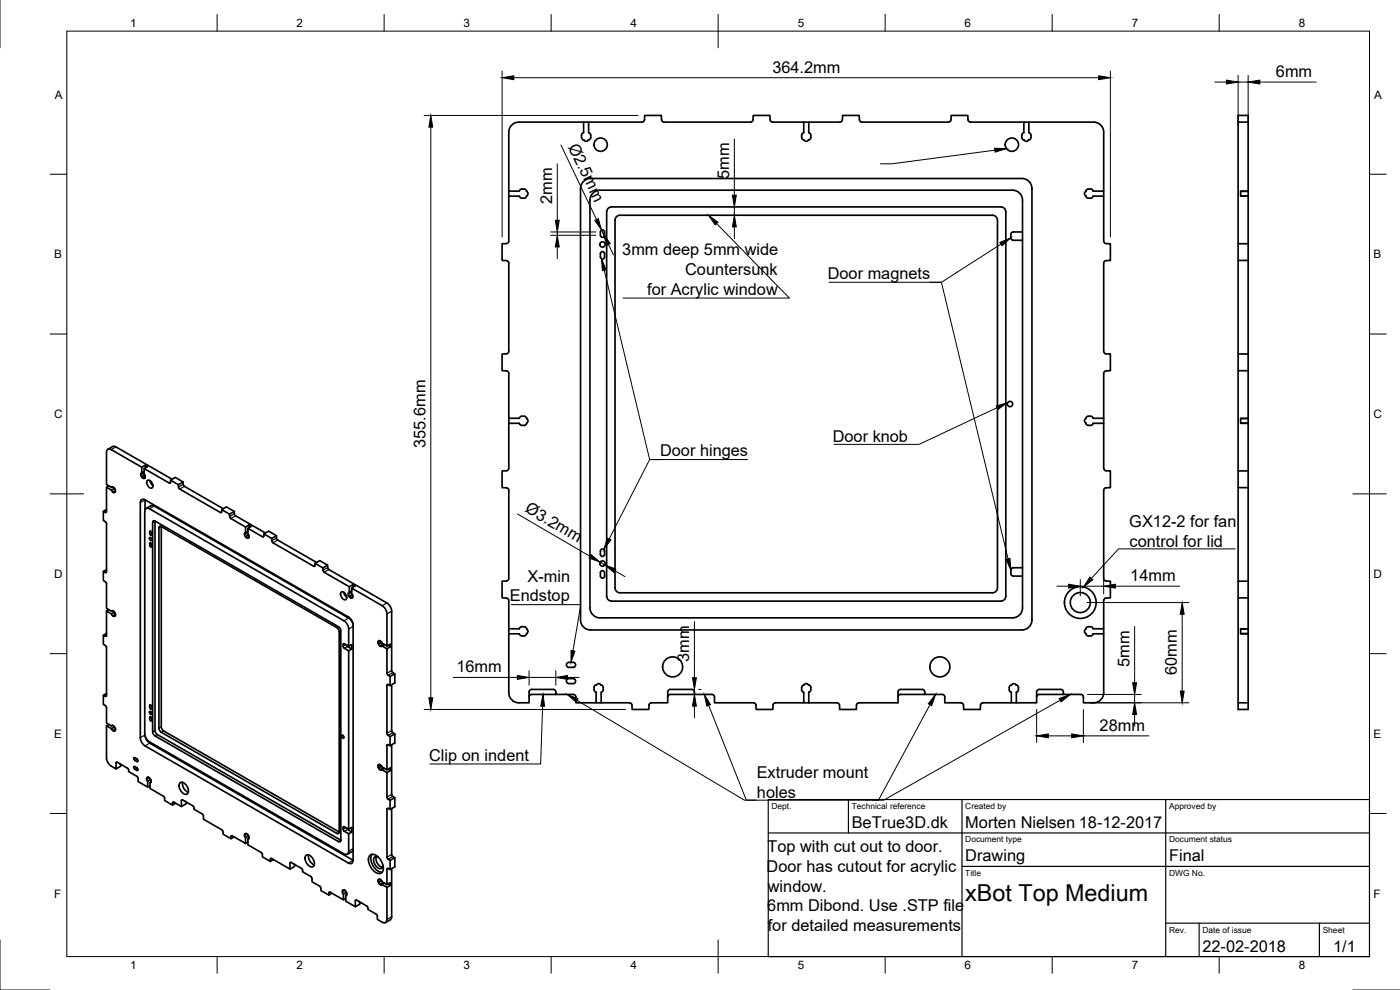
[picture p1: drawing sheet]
<svg xmlns="http://www.w3.org/2000/svg" width="420mm" height="297mm" viewBox="0 0 420 297" stroke-linecap="round" stroke-linejoin="round" font-family="sans-serif">
<!-- layer: Visible -->
<g fill="none" stroke="#000" stroke-width=".5">
<path d="M175.2 36.6h1.5M241.2 36.6h1.5M307.3 36.6h1.5M371.6 34.6h3v178.3h-3zM371.6 36.6h3M152.7 57.3v1.5M175.3 54.2l1.2-.6h.7h129.5a3 3 0 0 1 3 3v129.4a3 3 0 0 1-3 3h-129.5a3 3 0 0 1-3-3v-129.4a3 3 0 0 1 1.1-2.4zM178.2 57.7l1.2-.6h.7h123.8a3 3 0 0 1 3 3v9.5l-3.1 .1-.4 .6v1.3l.4 .4 3.1 .1v98.2l-3.1 .1-.4 .7v1.3l.4 .4h3.1v9.6a3 3 0 0 1-3 3h-123.8a3 3 0 0 1-3-3v-122.3a3 3 0 0 1 1.1-2.4zM331.2 57.3v1.5M372.3 57.4h2.3M372.3 58.8h2.3M374.6 57.3h-2.3v1.5h2.3"/>
<path d="M180.4 69.2l.4-.2 .5 .2 .1 1.4a.63 .63 0 0 1-.6 .6 .63 .63 0 0 1-.6-.6zM180.4 75.7l.4-.2 .5 .2 .1 1.4a.63 .63 0 0 1-.6 .6 .63 .63 0 0 1-.6-.6zM182.7 62.4l.9-.3h116.8a1.5 1.5 0 0 1 1.5 1.5v115.3a1.5 1.5 0 0 1-1.5 1.5h-116.8a1.5 1.5 0 0 1-1.5-1.5v-115.3zM184.9 65.2l1.2-.6h111.7a1.5 1.5 0 0 1 1.6 1.5v110.3a1.5 1.5 0 0 1-1.6 1.5h-111.7a1.5 1.5 0 0 1-1.5-1.5v-110.3zM306.9 69.6v2.5M371.6 73.1h3M371.6 78.1h3M371.6 106.2h3M371.6 111.2h3M32.4 134.8l1.6-.9 .8 .2 16.9 9.7M43.6 139.6v.8M152.7 125.5v1.5"/>
<path d="M331.2 125.5v1.5M372.3 125.6h2.3M372.3 126.9h2.3M374.6 125.5h-2.3v1.5h2.3M32 152.9l-1 .5M32.7 145.8l-.7 .4M33.5 147.1l-1.5-.9v7.3l-.2 .3-.8-.4v2.8l.8 .5 .2 .4v14.5l-.2 .2-.8-.3v2.7l.8 .5 .2 .5v7.3l1.5 .9M33.5 146.2l.3-.1 .7 .7M33.5 147l.6 .8 .4-.2M33.7 146.1l-.2 .1M34.4 146.5l-.9 .6M34.5 146.8v.1"/>
<path d="M34.5 146.9l.2 .4-.2 .3M34.6 147.5l-.1 .1M42.5 141.9l-.2 .2 .2 1M42.5 141.9v-1.7l-9.1-5.3a.87 .87 0 0 0-1-.1 .87 .87 0 0 0-.4 .9v9.7l1.5 .8M42.5 140.2l1.1-.6 .7 .4-1 .6M42.5 143.1h.1M42.6 143.1l.3 .4h.3M43.2 143.5h.1M43.3 141.5l-.8 .4M43.5 142.6l-1 .5M43.5 142.6l-.9 .5M43.5 150l61.1 35.1 1 1.1 .4 1.4v70.5"/>
<path d="M43.5 150v3M43.5 150a.87 .87 0 0 0-1-.1 .87 .87 0 0 0-.4 .9v70.5l.4 1.4 1 1.1 61.1 35.1a.87 .87 0 0 0 1 .1 .87 .87 0 0 0 .4-.9M43.5 150h.1M43.5 143.3l-.2 .2M43.6 143.3l-.4 .2M43.6 143.3l-.3 .2M43.6 143.3l-.3-1v-1.7l7.5 4.3h.3l.1-.8 2.3 1.3 .1 1 .3 .3 12.3 7.1h.3v-.9l2.4 1.4 .1 .9 .3 .4 4.4 2.5v1.7M43.7 152.7l.7-.2 .5 .1 58.3 33.7 1 1 .4 1.4v5.2l-1.4-.8-.2 .8 .3 .6 1.3 .8v53.5l-1.4-.8-.2 .8 .3 .6 1.3 .8v5.2a.87 .87 0 0 1-.4 .9 .87 .87 0 0 1-1-.1l-58.3-33.6-1-1.1-.5-1.4v-66.6zM43.9 152.6l1.6-.9 .8 .1 58.3 33.6 .9 .9 .4 .9M44.3 144.1a1.54 1.54 0 0 1 1.3 2.3 1.54 1.54 0 0 1-1.3-2.3zM45 159.4l.5 .3-.1 .9-.4-.3zM45 144.2l.4 1 .5 .5"/>
<path d="M46.5 156.3l55.1 31.7 .5 .6 .2 .7v62.8M46.5 156.3v62.9l.2 .7 .5 .5M46.5 156.3h-.5l-.2 .4v62.9l.2 .7 .5 .5 55.1 31.7 .5 .1 .2-.5M46.5 156.3h.1M48.4 158l52.7 30.3 .5 .5 .2 .7v60.1M48.4 158l-.5-.1-.2 .5v60.1l.2 .7 .5 .5 52.7 30.4h.5l.2-.5M48.4 158v60.1l.2 .7 .5 .5 52.7 30.3M51.2 144.1l1.4-.9 2.4 1.4v.9l.3 .4 11.7 6.7M55 144.6l-1.5 .8M66.5 152.9l1.5-.8 2.3 1.4 .1 .9 .3 .4 9 5.1M70.3 153.5l-1.4 .8M73.7 158.1l1.1-.6 .7 .4-1.1 .6"/>
<path d="M73.7 159.8l-.3 .3 .3 .9M74.4 159.4l-.7 .4M74.8 157.5v.8M371.6 141.3h3M371.6 146.3h3M32 170.9l-1 .6M44.9 161.3l.5 .2 .1 .6-.5-.1zM45 162.9l.5 .3-.1 1-.4-.4zM73.7 161v.1M73.7 161.1l.3 .4 .4-.1M74.4 161.4h.1M74.6 160.5l-.9 .5"/>
<path d="M74.6 160.5l-.9 .6M74.7 161.3l-.3 .1M74.7 161.2l-.3 .2M74.7 161.2l-.3-.9v-1.8l4.4 2.6 .3-.1 .1-.8 2.3 1.3 .1 1 .3 .4 12.3 7h.3v-.9l2.4 1.4 .1 .9 .3 .4 7.5 4.4v1.7M79.2 160.2l1.4-.8 2.4 1.3v1l.3 .3 11.7 6.8M83 160.7l-1.5 .8M94.5 169l1.5-.8 2.3 1.4 .1 .9 .3 .4 17.4 10 1 1.1 .4 1.4v17.8l.2 .4 .8 .6v2.7l-1.4 .8M98.3 169.6l-1.4 .8M102.5 177.6a1.54 1.54 0 0 1 1.3 2.3 1.54 1.54 0 0 1-1.3-2.3zM103.2 177.7l.2 .7 .7 .8M104.8 177.8l-.3 .2 .3 1M104.8 176.1l1.1-.7 .7 .4-1.1 .7"/>
<path d="M104.8 179h.1M104.9 179l.3 .4h.3M105.5 179.4h.1M105.5 177.4l-.7 .4M105.7 178.4l-.9 .6M105.8 178.5l-.9 .5M105.8 179.2l-.3 .2M105.8 179.1l-.3-.9v-1.7l9.2 5.2 1 1.1 .4 1.4v9.6l-1.5-.8-.6-.8M105.8 179.1l-.3 .3M105.9 175.4v.9M180.4 164.9l.4-.2 .5 .2 .1 1.4a.63 .63 0 0 1-.6 .7 .63 .63 0 0 1-.6-.7zM180.4 171.4l.4-.2 .5 .2 .1 1.4a.63 .63 0 0 1-.6 .7 .63 .63 0 0 1-.6-.7z"/>
<path d="M306.9 170.3v2.5M371.6 174.4h3M371.6 179.4h3M32 190l-1 .6M32.7 182.9l-.7 .4M33.5 184.2l-1.5-.9v7.4l-.2 .2-.8-.3v2.7l.8 .5 .2 .5v14.4l-.2 .3-.8-.4v2.7l.8 .6 .2 .4v4.6l1.5 .9M33.5 183.4a.85 .85 0 0 1 1.1 .8l-.1 .6M33.5 184.2l.6 .7 .4-.1M33.7 183.2l-.2 .2M34.4 183.7l-.9 .5M34.6 184.7l-.1 .1M104 193.5l.3 .5 1.3 .7-1 .6"/>
<path d="M104.6 193.9l1-.5v1.3M113.6 193.2l.4 .5 .4 .3 .2-.2M113.6 192.4l-.2 .3 .2 .5M113.9 192.2l-.3 .2M114 192.2l-.4 .2M114.5 192.7l-.9 .5M114.6 193.8l1.5 .9v7.3l.2 .5 .8 .5v2.7l-.8-.3-.2 .2v14.4l.2 .5 .8 .5v2.7l-.8-.3-.2 .2v7.4l-1.5-.9-.6-.7M115.3 193.4l-.7 .4M116.1 193.8l1.1-.6v.8l-1.1 .7M116.5 193.6l.7 .4M152.7 188.7v1.5M158 190.1l.3-.2a1.52 1.52 0 0 0-.7-1.8h-1.3l-.4 .6h-3.2l-.1-8.8-.3-.4-1.6-.1v-5l1.6-.1 .4-.7v-26.5l-.4-.7-1.6-.1v-5l1.6-.1 .4-.7v-13.5h3.2a1.22 1.22 0 0 0 1.1 .7 1.22 1.22 0 0 0 1-.7 .89 .89 0 0 0 0-1.5 1.22 1.22 0 0 0-1-.7 1.22 1.22 0 0 0-1.1 .7h-3.2v-13.5l-.4-.7-1.6-.1v-5l1.6-.1 .4-.7v-26.5l-.4-.6-1.6-.2v-5l1.6-.1 .4-.7v-13.5h3.2a1.22 1.22 0 0 0 1.1 .7 1.22 1.22 0 0 0 1-.7 .89 .89 0 0 0 0-1.5 1.22 1.22 0 0 0-1-.6 1.22 1.22 0 0 0-1.1 .6h-3.2v-17.7a3 3 0 0 1 3-3h19.5v3.2a1.22 1.22 0 0 0-.7 1.1 1.22 1.22 0 0 0 .7 1.1 .89 .89 0 0 0 1.5 0 1.22 1.22 0 0 0 .6-1.1 1.22 1.22 0 0 0-.6-1.1v-3.2h16l.7-.4 .1-1.6h5l.1 1.6 .7 .4h26l.6-.4 .1-1.6h5.1l.1 1.6 .7 .4h9.3v3.2a1.22 1.22 0 0 0-.7 1.1 1.22 1.22 0 0 0 .7 1.1 .89 .89 0 0 0 1.5 0 1.22 1.22 0 0 0 .7-1.1 1.22 1.22 0 0 0-.7-1.1v-3.2h9.7l.4-.4 .1-1.6h5l.1 1.6 .7 .4h25.9l.7-.4 .1-1.6h5.1l.1 1.6 .7 .4h16v3.2a1.22 1.22 0 0 0-.7 1.1 1.22 1.22 0 0 0 .7 1.1 .89 .89 0 0 0 1.5 0 1.22 1.22 0 0 0 .7-1.1 1.22 1.22 0 0 0-.7-1.1v-3.2h19.4a3 3 0 0 1 3 3v17.7h-3.1a1.22 1.22 0 0 0-1.1-.6 1.22 1.22 0 0 0-1.1 .6 .89 .89 0 0 0 0 1.5 1.22 1.22 0 0 0 1.1 .7 1.22 1.22 0 0 0 1.1-.7h3.1v13.5l.5 .7 1.5 .1v5l-1.5 .2-.5 .6v26.5l.5 .7 1.5 .1v5l-1.5 .1-.5 .7v13.5h-3.1a1.22 1.22 0 0 0-1.1-.7 1.22 1.22 0 0 0-1.1 .7 .89 .89 0 0 0 0 1.5 1.22 1.22 0 0 0 1.1 .7 1.22 1.22 0 0 0 1.1-.7h3.1v13.5l.5 .7 1.5 .1v5l-1.5 .1-.5 .7v26.5l.5 .7 1.5 .1v5l-1.5 .1-.4 .4-.1 8.8h-3.1a1.22 1.22 0 0 0-1.1-.7 1.22 1.22 0 0 0-1.1 .7l-.4 .7 .4 .7"/>
<path d="M158 190.1v.1a1.22 1.22 0 0 1-1 .6 1.22 1.22 0 0 1-1.1-.6h-3.2v17.7a3 3 0 0 0 3 3h3.1v-3.3l.2-.5 .5-.2h6.6l.6 .4 .1 1.1h5.6l.4 .7v1.8h6.1v-3.2a1.22 1.22 0 0 1-.7-1.1 1.22 1.22 0 0 1 .7-1.1 .89 .89 0 0 1 1.5 0 1.22 1.22 0 0 1 .7 1.1 1.22 1.22 0 0 1-.7 1.1v3.2h8.8l.4 .4 .1 1.6h5l.1-1.6 .4-.4h5.2v-3.3l.2-.5 .5-.2h6.6l.6 .4 .1 1.1h5.6l.4 .7v1.8h11.7l.7 .4 .1 1.6h5l.1-1.6 .4-.4h8.8v-3.2a1.22 1.22 0 0 1-.7-1.1 1.22 1.22 0 0 1 .7-1.1 .89 .89 0 0 1 1.5 0 1.22 1.22 0 0 1 .7 1.1 1.22 1.22 0 0 1-.7 1.1v3.2h8.8l.4 .4 .1 1.6h5l.1-1.6 .7-.4h11.7v-3.3l.2-.5 .6-.2h6.5l.7 .4v1.1h5.6l.4 .7v1.8h5.2l.4 .4 .1 1.6h5l.1-1.6 .4-.4h8.8v-3.2a1.22 1.22 0 0 1-.7-1.1 1.22 1.22 0 0 1 .7-1.1 .89 .89 0 0 1 1.5 0 1.22 1.22 0 0 1 .7 1.1 1.22 1.22 0 0 1-.7 1.1v3.2h6.1v-3.3l.2-.5 .6-.2h6.5l.7 .4v1.1h5.6l.4 .7v1.8a6 6 0 0 0 5-.7 3 3 0 0 0 1.1-2.3v-17.7h-3.1a1.22 1.22 0 0 1-1.1 .6 1.22 1.22 0 0 1-1.1-.6v-.1M170.2 199a2.49 2.49 0 0 1 2.1-.2l.4 .7-.2 .5a2.49 2.49 0 0 1-2.1 .2l-.4-.7zM331.2 188.7v1.5M372.3 188.7h2.3M372.3 190.1h2.3M374.6 188.7h-2.3v1.5h2.3M32 208.1l-1 .5M32.7 217.4l-.7 .4M33.5 218.6l-1.5-.8v9.6l.4 1.4a4.5 4.5 0 0 0 2.4 1.9v-1.8l.2-.2 3.3 1.8 .3 .4v.6l2.7 1.6 .1 1.4 2.9 1.7v-1.8M33.5 217.8l.3-.1 .7 .7M33.5 218.6l.6 .8 .4-.2M33.7 217.6l-.2 .2"/>
<path d="M34.4 218.1l-.9 .5M34.5 218.4h.1M34.5 218.4l.2 .5-.2 .3M34.6 219.1l-.1 .1M44.9 213.5l.5 .1 .1 .7-.5-.1zM45 211.5l.5 .3-.1 1-.4-.4zM45 215.1l.5 .3-.1 .9-.4-.3zM117.5 205.4v13.8l.2 .5 .8 .5v2.7l-1.4 .8M118.5 202.2l-1.4 .8M166.8 208.4h-7.3l-.5 .2-.2 .5M170.2 203.8a2.49 2.49 0 0 1 2.1-.1l.4 .7-.2 .5a2.49 2.49 0 0 1-2.1 .1l-.4-.6zM178.9 210.9h1.5"/>
<path d="M208.4 208.4h-7.3l-.5 .2-.2 .5M241.2 210.9h1.5M277.5 208.4h-7.2l-.6 .2-.2 .5M303.5 210.9h1.5M319.1 208.4h-7.2l-.6 .2-.2 .5M371.6 210.9h3M35.9 229.1h.1M36.3 229.3v.6l-1.5 .8M40.2 230l1 .5 .2 .6-1.1-.5zM41.1 227.7l.3 .4-.2 .4-.7-.3-.4-.7 .2-.2 .8 .4M43.5 220.8l.4 1 1 1.2 61.1 35.1M44.3 233.2l.1 .1"/>
<path d="M44.3 233.2l-.3 .3 .3 .9M44.4 233.3l.3-.1 .3 .4M44.5 233.2l-.1 .1M45 233.6v.1M45 234.8v1.8l4 2.3 .3 .3 .1 1 2.4 1.3 .2-.9 2.4 1.4v-1.8l.4-.2 3.1 1.8 .3 .4v.6l2.7 1.6 .2 1.4 5.5 3.2 .3 .3 .1 1 2.3 1.4 .1-.9h.3l4 2.3v-1.8M45 235.8l-.7 .4M45 233.7l.3 .5v.6h-.3M45.2 233.9l-.9 .5M45.3 234.7l-.3 .1M47.2 220.4l55.1 31.7M54 234.9a1.79 1.79 0 0 1 2.4 1.5 1.09 1.09 0 0 1 .1 1.4 1.09 1.09 0 0 1-1.4 .4 2.61 2.61 0 0 1-1.1-3.3zM54.8 234.7a2.9 2.9 0 0 0 1.7 3"/>
<path d="M102.5 220.6l.6 .2 .1 .6-.5-.1zM113.6 230.3v.1M113.6 230.4l.4 .5 .4 .2 .2-.2M113.6 229.6l-.2 .2 .2 .5M113.9 229.4l-.3 .2M114 229.4l-.4 .2M114.5 229.8l-.9 .6M114.6 230.9l1.5 .9v7.4l.2 .4 .8 .5v2.8l-.8-.4-.2 .3v14.4l.2 .4 .8 .6v2.7l-.8-.4-.2 .3v4.6l-1.5-.9-.6-.7M115.3 230.5l-.7 .4M116.1 231l1.1-.6v.8l-1.1 .6M116.5 230.8l.7 .4M117.5 223.5v14.8l.2 .5 .8 .5v2.8l-1.4 .8"/>
<path d="M118.5 220.2l-1.4 .8M118.5 239.3l-1.4 .8M52.7 241l-.9 .5M55.5 240.4h.1M55.9 240.6v.6l-1.5 .8M70.3 251.1l-1 .6M73.7 250.2l-.3 .2 .3 .9M73.7 250.2l.6 .2a1.07 1.07 0 0 1 .3 1.4h-.2M73.9 250.1l-.2 .1M74.4 251.8v1.7l4 2.3 .3 .4 .1 .9 2.3 1.4 .1-.9h.3l5.5 3.2M74.4 252.7l-.7 .4M74.6 250.8l-.9 .5"/>
<path d="M74.7 251.6l-.3 .2M82.1 257.9l-1 .6M88.1 259.2h.1M88.4 259.4v.5l-1.4 .9M91.8 256.7a1.79 1.79 0 0 1 2.4 1.5 1.09 1.09 0 0 1 .1 1.4 1.09 1.09 0 0 1-1.4 .3 2.61 2.61 0 0 1-1.1-3.2zM92.6 256.5a2.9 2.9 0 0 0 1.7 3M104 248.4l.3 .5 1.3 .7v-1.3l-1 .5M105.6 249.6l-1 .6M106 255.1l-1.8 1.2M111.1 256.6a2.07 2.07 0 0 1 2.7 .9 3.6 3.6 0 0 1 .8 4.3 2.07 2.07 0 0 1-2.8-.8 3.6 3.6 0 0 1-.7-4.4zM111.6 256.3a4.1 4.1 0 0 0 3.1 5.4M112.9 257a2.72 2.72 0 0 0 1.9 3.2"/>
<path d="M113.5 257.2a.97 .97 0 0 0-1.2 .1 .97 .97 0 0 0-.1 1.2 2.35 2.35 0 0 0 2.2 2.1l.5-.5v-.5M117.5 242.6v13.8l.2 .4 .8 .6v2.7l-1.4 .8M118.5 257.4l-1.4 .8M87 260.8v-1.8l.2-.3 3.3 1.8 .3 .4v.7l2.7 1.6 .1 1.4 2.5 1.4 .2 1.2 2.4 1.4v-.9h.4l4 2.3v-1.7M99.6 268l-.9 .6M103.1 267.1l-.3 .2 .3 1M103.1 267.1h.1M103.1 267.1h.3l.3 .4M103.3 267l-.2 .1M103.7 267.5h.1M103.8 267.5l.3 .6-.1 .5-.2 .1M103.8 269.6l-.7 .4"/>
<path d="M104 267.7l-.9 .6M104.1 268.5l-.3 .2M107.7 270.5h.1M108.1 270.7v.5l-1.5 .8M113.6 264.8l.4 .5 .4 .3 .2-.2M113.6 264l-.2 .3 .2 .5M113.9 263.8l-.3 .2M114 263.8l-.4 .2M114.5 264.2l-.9 .6M114.6 265.4l1.5 .8v9.7a.87 .87 0 0 1-.4 .9 .87 .87 0 0 1-1-.1l-1.4-.8-.2-1.5-2.7-1.5v-.7l-.3-.4-3.3-1.8-.2 .3v1.7l-2.8-1.6v-1.7M115.3 265l-.7 .4M116.1 265.4l1.1-.6v.8l-1.1 .6"/>
<path d="M116.5 265.2l.7 .4M117.5 260.6v14.8l-.4 .6-1.4 .8"/>
<circle cx="180.3" cy="43.4" r="2"/>
<circle cx="303.7" cy="43.4" r="2"/>
<circle cx="180.8" cy="73.4" r=".8"/>
<circle cx="303.1" cy="121.2" r=".8"/>
<circle cx="180.8" cy="169.1" r=".8"/>
<circle cx="324.2" cy="180.8" r="3"/>
<circle cx="324.2" cy="180.8" r="4.8"/>
<circle cx="201.9" cy="200.1" r="3"/>
<circle cx="282.1" cy="200.1" r="3"/>
</g>
<!-- layer: Visible Narrow -->
<g fill="none" stroke="#000" stroke-width=".35">
<path d="M34.8 134.1l-1.4 .8M32 153.6l-.4 .2M34.6 147.1l-.8 .5M34.7 147.5l-.6 .3M43.3 141.9l-1 .6M43.3 141.6l-1 .5M43.5 150l-1.4 .8M45.2 159.3l-.3 .2M45.5 159.7l-.6 .4M46.3 151.8l-1.4 .8M46.5 156.3l-.7 .4M48.4 158l-.7 .4"/>
<path d="M51.2 144.7l-.4 .2M55 145.3l-1.4 .8M55.3 145.9l-1.4 .8M66.5 153.6l-.3 .2M70.3 154.2l-1.4 .8M70.7 154.8l-1.4 .8M74.4 159.9l-1 .6M74.4 159.5l-1 .6M32 171.6l-.4 .2M45.2 162.9l-.3 .2M45.5 163.3l-.6 .3M79.2 160.9l-.4 .2"/>
<path d="M83 161.4l-1.4 .9M83.3 162l-1.4 .9M94.5 169.7l-.3 .2M98.3 170.3l-1.4 .8M98.7 170.9l-1.4 .8M105.5 177.8l-1 .6M105.5 177.4l-1 .6M32 190.7l-.4 .2M34.6 184.3l-.8 .4M34.7 184.6l-.6 .3M103.3 193.2l-.3 .2M103.8 193.4l-.8 .5"/>
<path d="M104.3 194l-1 .5M104.6 185.4l-1.4 .9M106 187.9l-1.4 .8M115 193.2l-1 .5M115.3 193.4l-1 .5M116.1 180.9l-1.4 .8M117.5 183.4l-1.4 .8M32 208.7l-.4 .2M34.6 218.7l-.8 .5M34.7 219.1l-.6 .3M45.2 215.1l-.3 .1M45.2 211.5l-.3 .2"/>
<path d="M45.5 211.9l-.6 .3M45.5 215.5l-.6 .3M46.5 219.2l-.7 .4M48.4 218.1l-.7 .4M49.1 219.3l-.7 .4M116.5 205.4l-.4 .2M117.5 219.2l-1.4 .8M117.5 201.2l-1.4 .8M117.9 219.8l-1.4 .8M117.9 201.8l-1.4 .8M35.2 228.7l-.4 .2M35.9 229.1h.1"/>
<path d="M41.2 227.8l-.7 .4M41.2 230.4l-.7 .4M41.4 228.3l-.3 .2M41.4 230.9l-.3 .2M43.5 220.5l-1.4 .8M44.5 233.2l-.5 .3M44.9 233.4l-.9 .5M44.9 223l-1.4 .8M47.2 220.4l-.7 .4M115 230.3l-1 .6M115.3 230.5l-1 .6M116.5 223.4l-.4 .2"/>
<path d="M117.5 238.3l-1.4 .9M117.9 239l-1.4 .8M52.1 240.7l-.3 .2M54.8 240l-.4 .2M55.5 240.4h.1M69.7 250.8l-.4 .2M73.9 250.1l-.5 .3M74.2 250.3l-.8 .5M81.5 257.6l-.3 .2M87.4 258.8l-.4 .2M88.1 259.2h.1M101.8 249.6l-.7 .5"/>
<path d="M102.3 252.1l-.7 .4M103.3 248.1l-.3 .2M103.8 248.3l-.8 .5M104.3 248.9l-1 .5M106 258.1l-1.4 .8M106 254.6l-1.4 .8M116.5 242.6l-.4 .2M117.5 256.4l-1.4 .8M117.9 257l-1.4 .8M99 267.7l-.3 .2M103.3 267l-.5 .3M103.6 267.2l-.8 .5"/>
<path d="M107 270.1l-.4 .2M107.7 270.5h.1M115 264.7l-1 .6M115.3 264.9l-1 .6M116.5 260.6l-.4 .2M117.5 275.1l-1.4 .8"/>
</g>
<!-- layer: Border -->
<g fill="none" stroke="#000" stroke-width=".3">
<path d="M0 -.1v14.5M20 9.3h391v277.7h-391zM65.2 4.3v5M115.3 4.3v5M165.4 4.3v5M215.5 4.3v10.1M265.6 4.3v5M315.8 4.3v5M365.9 4.3v5M15 52.3h5M411 52.3h5M15 100.2h5"/>
<path d="M411 100.2h5M15 148.2h10.1M406 148.2h10M15 196.1h5M411 196.1h5M15 244.1h5M411 244.1h5M0 282v15h15M65.2 287v5M115.3 287v5M165.4 287v5M215.5 282v10"/>
<path d="M265.6 287v5M315.8 287v5M365.9 287v5M406 297h14.2"/>
</g>
<!-- layer: TitleBlock -->
<path d="M230.6 239.9h180.4v47.1h-180.4zM254.6 239.9v10M288.7 239.9v47.1M349.9 239.9v47.1M230.6 249.9h180.4M288.7 259.9h122.3M349.9 277h61.1M359.9 277v10M396 277v10" fill="none" stroke="#000" stroke-width=".35"/>
<!-- layer: Dimensions -->
<g fill="none" stroke="#000" stroke-width=".3">
<path d="M127.3 34.6h64.2M129.3 38.1v171.3M150.7 21.3v49.8M154.2 23.3h175.5M333.2 21.3v49.8M364.6 24.6h3.5M371.6 22.6v15M371.6 24.6h3M374.6 22.6v15M378.1 24.6h16.9M167.3 49.1v17M168.3 43.5l10.7 22.4"/>
<path d="M220.4 41.7v16.9M165.2 70.6h13.6M165.2 69.6h13.6M167.3 69.6v1M167.3 74.1v3.5M180.5 69l.6 1.2M182.6 73.3l1.5 3.2M220.4 62.1v2.5M220.4 68.1v3.5M155.3 154.2l21.8 12.7M180.1 168.7l1.4 .8M184.5 171.3l3.1 1.7"/>
<path d="M317.2 175.9h3.5M324.2 173.9v4.9M324.2 175.9h7M331.2 173.9v4.3M334.7 175.9h19.3M208.4 186.5v16.8M326.2 180.8h30.6M340.5 188v16.9M354.8 184.3v23.1M127.3 212.9h60.4M136 203.3h19.3M158.8 201.3v4.3"/>
<path d="M158.8 203.3h8M166.8 201.3v4.3M170.3 203.3h3.5M208.4 206.9v1.5M208.4 211.9v3.5M209.7 206.9h.7M311.1 212.9v9.9M325.1 212.9v9.9M326.4 208.4h16.1M327.1 210.9h29.7M340.5 208.4v2.5M340.5 214.4v3.5"/>
<path d="M314.6 220.8h7M325.1 220.8h19.7"/>
</g>
<g fill="#000" stroke="#000" stroke-width=".3">
<path d="M129.3 34.6l.6 3.5h-1.2zM150.7 23.3l3.5-.6v1.2zM329.7 22.7l3.5 .6-3.5 .6zM368.1 24l3.5 .6-3.5 .6zM374.6 24.6l3.5-.6v1.2zM219.8 58.6h1.2l-.6 3.5zM167.3 70.6l.5 3.5h-1.1zM166.7 66.1h1.1l-.5 3.5zM178.5 66.1l1.1-.5 .9 3.4zM181.1 70.2l2 2.9-1 .5zM220.4 64.6l.6 3.5h-1.2zM177.4 166.4l2.7 2.3-3.3-1.3z"/>
<path d="M181.5 169.5l3.3 1.3-.6 1zM320.7 175.3l3.5 .6-3.5 .6zM331.2 175.9l3.5-.6v1.2zM354.8 180.8l.6 3.5h-1.2zM128.7 209.4h1.2l-.6 3.5zM155.3 202.7l3.5 .6-3.5 .5zM166.8 203.3l3.5-.6v1.1zM208.4 208.4l.6 3.5h-1.2zM207.8 203.3h1.2l-.6 3.6zM340.5 210.9l.6 3.5h-1.2zM339.9 204.9h1.2l-.6 3.5zM354.2 207.4h1.2l-.6 3.5z"/>
<path d="M311.1 220.8l3.5-.6v1.2zM321.6 220.2l3.5 .6-3.5 .6z"/>
</g>
<!-- layer: Annotations -->
<g fill="#000" stroke="#000" stroke-width=".3">
<path d="M298.5 44.5l3.6 .1-3.4 1zM212.6 64.6l2.9 2.1-.9 .8zM300.1 72.8l3.3-1.4-2.7 2.3zM180.5 77.7l1.4 3.2-1.1 .3zM299 121.8l3.4-1-2.9 2zM182.3 161.5l1 .5-2.1 2.8zM302 167.8l1.1-.3 .3 3.6zM327.1 173.1l.9 .8-2.8 2.2zM171.4 195.2l1.1 .2-1.1 3.3zM163 208.4l.4 3.5-1.1-.1zM170.2 208.4l3.3 1.3-.6 1zM211.4 208.4l1.8 3-1.1 .4z"/>
<path d="M280.8 208.4l-1.2 3.3-1-.5zM317.9 209.6l3.3-1.2-2.7 2.2z"/>
</g>
<g fill="none" stroke="#000" stroke-width=".3">
<path d="M298.6 45.1l-30.9 4h-3.5M215.1 67.1l21.8 22.3h-49.9M300.4 73.2l-17.9 11.5h-33.7M181.3 81.1l13.7 56.8h3.5M279 84.7h3.5l20 83M224.3 137.9h-29.3l-12.2 23.8M299.2 122.3l-23.4 11h-25.5M370.7 164.7h-35l-8.2 8.8M153.4 181.4h20.9l-2.3 13.9M162.9 211.9l-.6 17.3h-33.3M173.2 210.2l50.2 29.9h3.5M212.7 211.6l11.3 28.5h36.6"/>
<path d="M279.1 211.4l-15.5 28.7h-3.5M318.2 210.1l-53 30h-3.5"/>
</g>
<text font-size="7" x="289.7" y="270.5">xBot Top Medium</text>
<g font-size="4.9">
<text x="231.8" y="21.8">364.2mm</text>
<text x="382.9" y="23.1">6mm</text>
<text x="170.4" y="44" transform="rotate(64 170.4 44)">Ø2.5mm</text>
<text x="218.8" y="53.8" transform="rotate(-90 218.8 53.8)">5mm</text>
<text x="165.7" y="61.2" transform="rotate(-90 165.7 61.2)">2mm</text>
<text x="186.7" y="76.6">3mm deep 5mm wide</text>
<text x="205.6" y="82.5">Countersunk</text>
<text x="248.4" y="83.7">Door magnets</text>
<text x="194.2" y="88.4">for Acrylic window</text>
<text x="127.7" y="134.4" transform="rotate(-90 127.7 134.4)">355.6mm</text>
<text x="198.1" y="136.9">Door hinges</text>
<text x="249.9" y="132.6">Door knob</text>
<text x="157.3" y="153.5" transform="rotate(30 157.3 153.5)">Ø3.2mm</text>
<text x="338.9" y="158.1">GX12-2 for fan</text>
<text x="339" y="164">control for lid</text>
<text x="158.3" y="174.6">X-min</text>
<text x="339.2" y="174.4">14mm</text>
<text x="153" y="180.4">Endstop</text>
<text x="137" y="201.7">16mm</text>
<text x="206.8" y="198.5" transform="rotate(-90 206.8 198.5)">3mm</text>
<text x="339" y="200" transform="rotate(-90 339 200)">5mm</text>
<text x="353.2" y="202.6" transform="rotate(-90 353.2 202.6)">60mm</text>
<text x="330" y="219.2">28mm</text>
<text x="128.8" y="228.2">Clip on indent</text>
<text x="227.1" y="233.5">Extruder mount</text>
<text x="227.2" y="239.4">holes</text>
<text x="255.6" y="248.4">BeTrue3D.dk</text>
<text x="289.7" y="248.4">Morten Nielsen 18-12-2017</text>
<text x="230.3" y="255.8">Top with cut out to door.</text>
<text x="230.1" y="261.7">Door has cutout for acrylic</text>
<text x="289.7" y="258.4">Drawing</text>
<text x="350.9" y="258.4">Final</text>
<text x="230.4" y="267.5">window.</text>
<text x="230.3" y="273.4">6mm Dibond. Use .STP file</text>
<text x="230.4" y="279.3">for detailed measurements</text>
<text x="360.9" y="285.5">22-02-2018</text>
<text x="400.1" y="285.6">1/1</text>
</g>
<g font-size="3.5">
<text x="39.1" y="8.1">1</text>
<text x="89" y="8.1">2</text>
<text x="139.1" y="8.1">3</text>
<text x="189.2" y="8.1">4</text>
<text x="239.4" y="8.1">5</text>
<text x="289.5" y="8.1">6</text>
<text x="339.6" y="8.1">7</text>
<text x="389.8" y="8.1">8</text>
<text x="16.5" y="29.6">A</text>
<text x="412.4" y="29.6">A</text>
<text x="16.2" y="77.5">B</text>
<text x="412.2" y="77.5">B</text>
<text x="16.3" y="125.5">C</text>
<text x="412.3" y="125.5">C</text>
<text x="16.2" y="173.4">D</text>
<text x="412.2" y="173.4">D</text>
<text x="16.3" y="221.4">E</text>
<text x="412.3" y="221.4">E</text>
<text x="16.3" y="269.3">F</text>
<text x="412.3" y="269.3">F</text>
<text x="39.1" y="290.8">1</text>
<text x="89" y="290.8">2</text>
<text x="139.1" y="290.8">3</text>
<text x="189.2" y="290.8">4</text>
<text x="239.4" y="290.8">5</text>
<text x="289.5" y="290.8">6</text>
<text x="339.6" y="290.8">7</text>
<text x="389.8" y="290.8">8</text>
</g>
<g font-size="2.5">
<text x="231.6" y="242.7">Dept.</text>
<text x="255.6" y="242.7">Technical reference</text>
<text x="289.7" y="242.7">Created by</text>
<text x="350.9" y="242.7">Approved by</text>
<text x="289.7" y="252.7">Document type</text>
<text x="350.9" y="252.7">Document status</text>
<text x="289.7" y="262.8">Title</text>
<text x="350.9" y="262.8">DWG No.</text>
<text x="350.9" y="279.8">Rev.</text>
<text x="360.9" y="279.8">Date of issue</text>
<text x="397" y="279.8">Sheet</text>
</g>
</svg>
